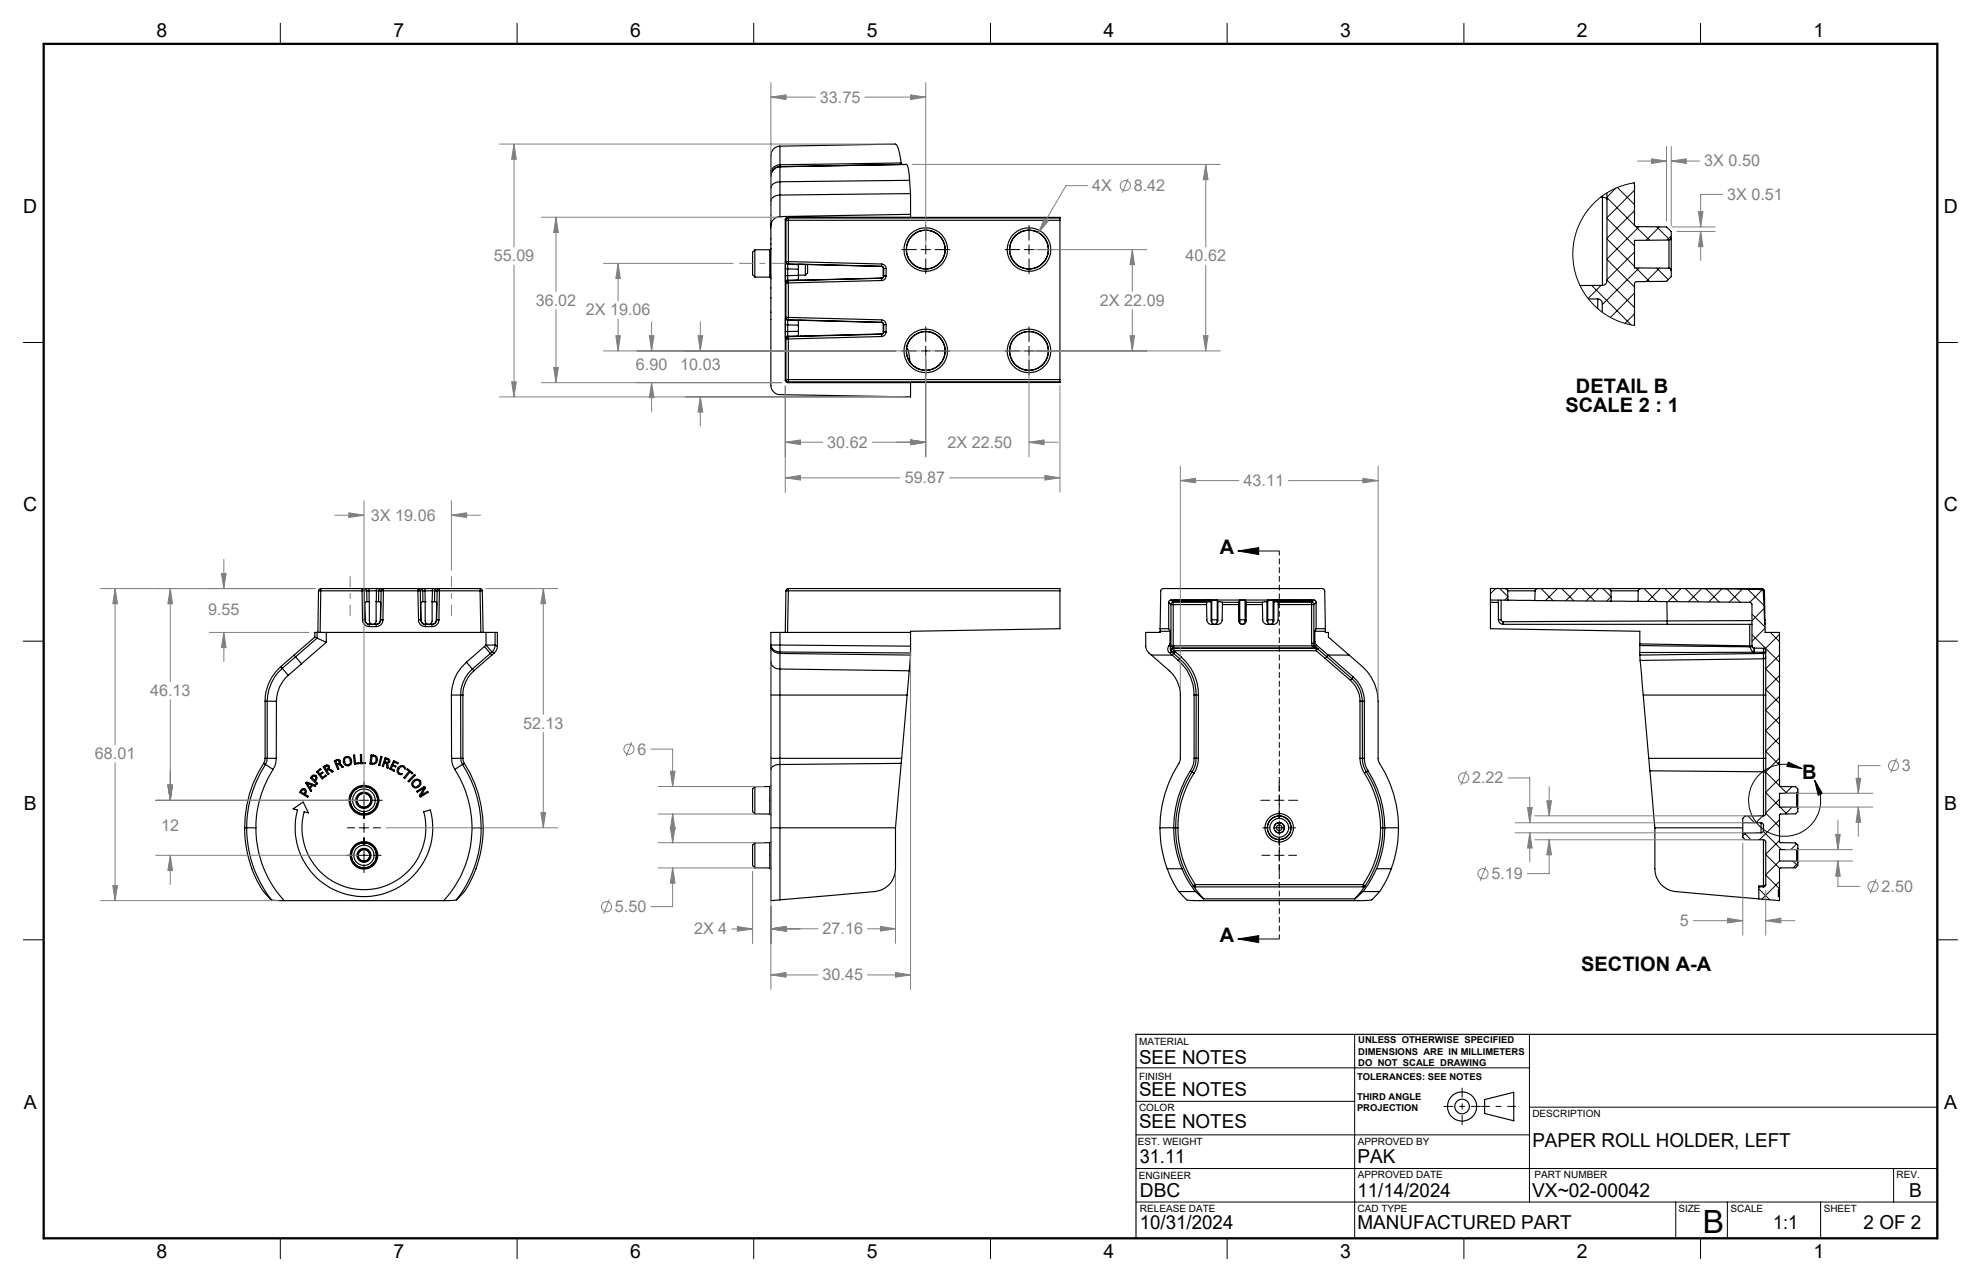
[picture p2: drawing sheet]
<svg xmlns="http://www.w3.org/2000/svg" width="432mm" height="279mm" viewBox="0 0 432 279" stroke-linecap="round" stroke-linejoin="round" font-family="sans-serif">
<g fill="none" stroke="#000" stroke-width=".25">
<path d="M168 37.6v.7M170 39.6a1.8 1.8 0 0 0-2 1.3M170 36.3v3.3M170 36.3a2.21 2.21 0 0 0-2 2.8v1.8M170 36.3h.1M170 36.3a2.05 2.05 0 0 0-2 2M170 35.9v.4M170 35.9a1.96 1.96 0 0 0-2 1.7M170 31.9v4M170 31.9l25.2-.5a2.57 2.57 0 0 1 .8 1.9l.4 2.2M170 31.9a2.19 2.19 0 0 0-2 2.6v3.1M170 39.6v7.6"/>
<path d="M196.4 35.5l.1 .3M196.4 35.5l-26.4 .4M196.5 35.8l-26.5 .5M196.5 35.8h1.1M197.6 35.8a1.69 1.69 0 0 1 .5 1.6l.2 1.9M197.6 35.8l-27.6 .5M198.3 39.3l-28.3 .3M198.3 39.3l.2 2.9M356.3 39.8v9.4l.4 .2 6.6 .1 1 .9v1.4M164.5 54.4v6M164.5 54.4l-.5 .6v4.9l.5 .5M164.5 54.4h3.3"/>
<path d="M167.8 54.4v6M168 53.2h.1M168 54.5h.1M168 52h.1M168 49.6h.1M168 47h.1M168 44.6h.1M168 54.2l-.2 .2M168 40.9v43.1a2.05 2.05 0 0 0 2 2l28.5 .5v-3.1M170 47.2a2.05 2.05 0 0 0-2 2M171.2 47.9l.1 .1M171.2 47.9v35"/>
<path d="M171.2 57.1l.1 .4 .4 .1M171.2 57.1v1.5M171.2 58.6h.5M171.2 58.6v1.5M171.3 48h.5M171.3 57h.5M171.3 57l.1 .4 .4 .1M171.3 48v9M171.3 57l-.1 .1M171.7 47.3l-.5 .3v.3M171.7 47.3l59.3 .1v.1M171.7 47.3l.1 .2"/>
<path d="M171.7 57.6v1M171.7 57.6l2.3 .1M171.7 58.6l2.3 .1M171.7 58.6v1.5M171.8 57.5l20.4 .5M171.8 57.5l-.1 .1M171.8 47.5v.5M171.8 47.5l-.2 .1-.3 .4M171.8 57v.5M171.8 48h59.2M171.8 47.5h59.2M171.8 48v9"/>
<path d="M171.8 57l20.4 .5M174 57.7l18.1 .4M174 57.7v1M174 60h1.5M174 58.7v1.3M175.5 57.6v2.4M176 57.6v1.9l-.5 .5M192.1 58.1l.3 .1 .2 .4M192.2 57.5a.96 .96 0 0 1 .9 1M192.2 58l.3 .2 .1 .3M192.2 57.5v.5M192.2 58l-.1 .1"/>
<path d="M192.6 58.6v1.5M192.6 58.6h.1M192.6 58.5h.5M192.6 58.5v1.6M192.6 58.5v.1M193.1 58.5v1.6M198.5 42.2l-28.5 .3a1.8 1.8 0 0 0-2 1.3M198.5 42.2v5.2M198.5 46.7l-28.5 .5M231 47.5v.5M231 48v34.7M348.9 43h.4"/>
<path d="M349.3 43a.83 .83 0 0 1 1 .5M349.3 42.7v.3M349.3 43v19.2M350.3 42v19.2a.96 .96 0 0 1-1 1M356.3 40.7h.1M356.3 43.8h.1M356.3 46.6h.1M363.8 58.5l.3 .1 .2 .3M363.8 52.3v6.2M363.8 52.3l-7.5 .1v6l7.5 .1M364.3 51.8l-.2 .4-.3 .1M364.3 58.9v1.4l-1 1-6.6 .1-.4 .2v9.3"/>
<path d="M364.3 51.8v7.1M164.5 60.4h3.3M167.8 60.4l.2 .3M168 60.1h.1M168 62.8h.1M168 64.9h.1M168 69.6h.1M168 68.1h.1M171.2 69.3l.1 .3 .4 .2M171.2 69.3v1.5M171.2 72.2v1.6M171.2 60.1v1.5"/>
<path d="M171.2 60.1h.5M171.2 70.8h.5M171.2 72.2h.5M171.2 61.6l.1 .1M171.2 73.8l.1 .1M171.2 70.8v1.4M171.3 61.7h.5M171.3 69.2h.5M171.3 69.2l.1 .3 .4 .2M171.3 73.9h.5M171.3 61.7v7.5M171.3 73.9v8.8"/>
<path d="M171.3 69.2l-.1 .1M171.7 61.1l-.4 .1-.1 .4M171.7 73.3l-.4 .1-.1 .4M171.7 60.1v1M171.7 69.8v1M171.7 72.2v1.1M171.7 61.1l.1 .1M171.7 73.3l.1 .1M171.7 69.8h2.3M171.7 70.8l2.3 .1M171.7 70.8v1.4M171.8 61.2v.5"/>
<path d="M171.8 61.2l-.4 .1-.1 .4M171.8 73.4v.5M171.8 73.4l-.4 .1-.1 .4M171.8 69.7l20.4 .5M171.8 69.7l-.1 .1M171.8 69.2v.5M171.8 61.7v7.5M171.8 73.9v8.8M171.8 69.2l20.4 .5M174 69.8l18.1 .5M174 60v1M174 69.8v1.1"/>
<path d="M174 72.2v1M174 70.9v1.3M174 61l-2.3 .1M174 73.2l-2.3 .1M174 60l-2.3 .1M174 72.2h-2.3M192.1 70.3l.3 .1 .2 .4M192.1 60.6l-18.1 .4M192.1 72.8l-18.1 .4M192.1 60.6h.1M192.1 72.8h.1M192.2 69.7a1.02 1.02 0 0 1 .9 1"/>
<path d="M192.2 60.6v.5M192.2 70.2l.3 .2 .1 .3M192.2 69.7v.5M192.2 72.8v.5M192.2 73.3l-20.4 .6M192.2 61.1l-20.4 .6M192.2 60.6l-20.4 .6M192.2 72.8l-20.4 .6M192.2 70.2l-.1 .1M192.6 60.1l-.2 .4-.3 .1M192.6 72.3l-.2 .3-.3 .2M192.6 72.3h.1"/>
<path d="M192.6 70.8v1.5M192.6 70.8h.1M192.6 60.1h.1M192.6 60.1h.5M192.6 60.1l-.1 .3-.3 .2M192.6 70.7h.5M192.6 72.3h.5M192.6 72.3l-.1 .3-.3 .2M192.6 70.7v1.6M192.6 70.7v.1M193.1 72.3a1.02 1.02 0 0 1-.9 1M193.1 60.1a.96 .96 0 0 1-.9 1"/>
<path d="M193.1 70.7v1.6M197.7 76l.2 .2 .4 2.7M346.3 65.2h2M348.3 65.2a1.02 1.02 0 0 1 .9 1v1.9M348.3 65.2v2.1M349.3 62.2h-4.9M171.2 82.9v.2l.5 .3M171.3 82.7h.5M171.3 82.7l.3 .4 .2 .1M171.3 82.7l-.1 .2M171.8 82.7v.5M171.8 82.7h59.2"/>
<path d="M171.8 83.2h59.2M171.8 83.2l-.1 .2M231 82.7v.5M231 83.2v.2h-59.3M68.6 138.9l.5 .2M68.6 138.9l-7.4 6.4M69.1 139.1l2 .9M69.1 137.8h2M69.1 137.8h-.5v1.1M69.1 139.1l-4.7 4.1M69.1 137.8v1.3M69.4 128.8h.5"/>
<path d="M69.4 128.8l-.1 9M69.9 128.3v.5M69.9 128.3l-.3 .1-.2 .4M69.9 128.8h9M69.9 128.3h9.5M69.9 128.8l-.1 9M71.1 137.8h34.8M71.1 140l-5.4 4.7M71.1 137.8v2.2M78.9 128.8h.5M78.9 128.8v-.4a.36 .36 0 0 1 .5 .4M78.9 128.8l.1 6.3"/>
<path d="M79 135.1a1.51 1.51 0 0 0 1.5 1.5M79 135.1h.5M79.4 128.8h.5M79.4 128.8l.1 6.3M79.4 128.3l.4 .1 .1 .4M79.4 128.3h1M79.5 135.1a1.03 1.03 0 0 0 1 1M79.5 135.1h.1M79.6 135.1a.96 .96 0 0 0 1 1M79.9 128.8h.5M79.9 128.8l.1 2.3M80 131.1l-.5 .2 .1 3.8"/>
<path d="M80 131.1h.5M80.4 128.3v.5M80.4 128.8h1.7M80.4 128.3h1.7M80.4 128.8l.1 2.3M80.5 131.1h.1M80.5 136.1v.5M80.5 131.1v4.2a.74 .74 0 0 0 .7 .8 .74 .74 0 0 0 .8-.8v-4.2M80.5 136.6h1.5M80.5 136.1h1.5M82 136.1v.5M82 131.1h.1"/>
<path d="M82 131.1h.5M82.1 128.8h.4M82.1 128.3v.5M82.1 128.3h.9M82.1 128.8l-.1 2.3M82.5 131.1l.5 .2-.1 3.8M82.5 128.8h.6M82.5 128.8v2.3M82.9 135.1a.96 .96 0 0 1-1 1M82.9 135.1h.1M83 135.1a.96 .96 0 0 1-1 1M83 135.1h.5"/>
<path d="M83 128.3l-.3 .1-.2 .4M83 128.3h8.7M83.1 128.8h.5M83.1 128.8v-.2a.25 .25 0 0 1 .2-.3 .25 .25 0 0 1 .3 .1v.4M83.1 128.8l-.1 6.3M83.5 135.1a1.45 1.45 0 0 1-1.5 1.5M83.6 128.8h7.5M83.6 128.8l-.1 6.3M91.1 128.8h.5M91.1 128.8v-.4a.39 .39 0 0 1 .5 .4M91.1 128.8l.1 6.3M91.2 135.1a1.45 1.45 0 0 0 1.5 1.5"/>
<path d="M91.2 135.1h.5M91.6 128.8h.5M91.6 128.8l.1 6.3M91.7 128.3l.3 .1 .1 .4M91.7 128.3h.9M91.7 135.1a.96 .96 0 0 0 1 1M91.7 135.1h.1M91.8 135.1a1.03 1.03 0 0 0 1 1M92.1 128.8h.5M92.1 128.8l.1 2.3M92.2 131.1l-.5 .2 .1 3.8M92.2 131.1h.5"/>
<path d="M92.6 128.3v.5M92.6 128.8h1.7M92.6 128.3h1.7M92.6 128.8l.1 2.3M92.7 131.1v4.2a.76 .76 0 0 0 .7 .8 .76 .76 0 0 0 .8-.8v-4.2M92.7 131.1h.1M92.7 136.1v.5M92.7 136.6h1.5M92.7 136.1h1.5M94.2 136.1v.5M94.2 131.1h.5M94.2 131.1h.1"/>
<path d="M94.3 128.8h.5M94.3 128.3v.5M94.3 128.3h.9M94.3 128.8l-.1 2.3M94.7 131.1l.5 .2-.1 3.8M94.8 128.8h.5M94.8 128.8l-.1 2.3M95.1 135.1a.96 .96 0 0 1-1 1M95.1 135.1h.1M95.2 135.1a1.03 1.03 0 0 1-1 1M95.2 135.1h.5M95.2 128.3l-.3 .1-.1 .4"/>
<path d="M95.2 128.3h9.4M95.3 128.8h.5M95.3 128.8v-.2a.25 .25 0 0 1 .2-.3 .25 .25 0 0 1 .3 .1v.4M95.3 128.8l-.1 6.3M95.7 135.1a1.51 1.51 0 0 1-1.5 1.5M95.8 128.8h8.8M95.8 128.8l-.1 6.3M104.6 128.8h.5M104.6 128.3v.5M104.6 128.3l.4 .1 .1 .4M104.6 128.8l.2 9M105.1 128.8l.2 9"/>
<path d="M105.9 137.8h2M105.9 137.8v2.8M107.9 137.8h.5v3M107.9 137.8v2.8M170 137.8h-2v6.5M170 137.8v2.8M170 137.8h28.5M171.3 128.8h.5M171.3 128.8l-.1 9M171.8 128.3v.5M171.8 128.3h59.2v.5M171.8 128.3l-.3 .1-.2 .4"/>
<path d="M171.8 128.8l-.1 9M171.8 128.8h59.2M231 128.8v8.2l-32.5 .6v3.2M252.9 137l.1-8.2 .2-.4 .3-.1h34.9l.3 .5 .2 8.2M252.9 137v.8h-3.2v3a2.24 2.24 0 0 0 1.3 2M252.9 137.6h2.1M252.9 137h1.8M254.7 131.3v5.7M254.7 137l.3 .6M254.7 131.3l.5 .5M255 137.6v2.7M255.2 130.8l-.3 .1-.2 .4"/>
<path d="M255.2 131.8h.5M255.2 130.8l.5 .5M255.2 130.8h31.2M255.2 131.8v9M255.6 131l8.3 .1zM255.6 130.8h8.4zM255.7 131.3l-.3 .1-.2 .4M255.7 131.3v.5M255.7 131.3h7.3M255.7 131.8h7.3M255.7 131.8v9M263 131.3v.5"/>
<path d="M263 131.8l.1 3.3a.96 .96 0 0 0 1 1h1.3a.96 .96 0 0 0 1-1l.1-3.3M263.9 131.1l-.9 .2M263.9 131.1h.1M264 131.1v4.2l.1 .2M264.1 130.8h1.2M264.1 135.5a.6 .6 0 0 0 .6 .6 .6 .6 0 0 0 .6-.6M264.1 135.1v.4M264.1 135.1h1.2M264.1 130.8l-.1 .3M264.1 130.8v4.3M265.3 135.1v.4M265.3 130.8l.2 .3"/>
<path d="M265.3 130.8v4.3M265.5 131.1h.1M265.5 131.1v4.2l-.2 .2M265.5 131.1l1 .2M266.5 131.3v.5M266.5 131.3h3.5M266.5 131.8h3.5M270 131.3v.5M270 135.3a.83 .83 0 0 0 .8 .8 .83 .83 0 0 0 .8-.8M270 135.3l.2 .2M270 131.8v3.5M270.2 130.8h1.2"/>
<path d="M270.2 135.5a.6 .6 0 0 0 .6 .6 .6 .6 0 0 0 .6-.6M270.2 135.1v.4M270.2 135.1h1.2M270.2 130.8l-.2 .5M270.2 130.8v4.3M271.4 135.1v.4M271.4 130.8l.2 .5M271.4 130.8v4.3M271.6 131.3v.5M271.6 131.3h3.6M271.6 135.3l-.2 .2M271.6 131.8v3.5"/>
<path d="M271.6 131.8h3.6M275.2 131.8v3.3a1.03 1.03 0 0 0 1 1h1.4a1.03 1.03 0 0 0 1-1v-3.3M275.2 131.3v.5M276.2 131.1h.1M276.2 131.1l-1 .2M276.2 131.1v4.2l.1 .2M276.3 130.8h1.2M276.3 135.5a.58 .58 0 0 0 .6 .6 .58 .58 0 0 0 .6-.6M276.3 135.1v.4M276.3 135.1h1.2M276.3 130.8l-.1 .3M276.3 130.8v4.3"/>
<path d="M277.5 135.1v.4M277.5 130.8l.2 .3M277.5 130.8v4.3M277.7 131.1l.9 .2M277.7 131.1h.1M277.7 130.8h8.4zM277.7 131l8.4 .1zM277.7 131.1v4.2l-.2 .2M278.6 131.3v.5M278.6 131.3h7.3M278.6 131.8h7.3M285.9 131.3l.3 .1 .2 .4"/>
<path d="M285.9 131.3v.5M285.9 131.8h.5M285.9 131.8v8.4M286.4 130.8l.3 .1 .2 .4M286.4 130.8l-.5 .5M286.4 131.8v8.4M286.6 139.8l.3 .8M286.6 137.6v2.2M286.6 139.8l-.2 .4M286.6 137.6h2.3M286.9 131.3v5.7M286.9 137l-.3 .6"/>
<path d="M286.9 131.3l-.5 .5M286.9 137h2M288.9 137v.8h.7v1.1l4.5 3.9M324.9 130.8v.5M324.9 130.8h3.8M324.9 131.3v5.7l32.5 .6v2.7M324.9 131.3h1.7M326.6 135.1a1.02 1.02 0 0 0 1 1M326.6 135.1h.6M326.6 130.8v4.3M327.2 135.1l.4 .4M327.2 130.8v4.3"/>
<path d="M327.6 136.1h35.8M327.6 135.5v.6M328 128.3l.5 .1 .1 .4M328 128.3h7.3M328 128.3h-3.1v2.5M328.6 128.8h6M328.6 128.8l.1 2M328.7 130.8l5.8 .1M334.5 130.9l16.7 .1M334.6 128.8l-.1 2.1M335.3 128.3l-.6 .2-.1 .3M335.3 128.3h15.1"/>
<path d="M350.4 128.3l.6 .1 .2 .4M350.4 128.3h7.4M351.2 128.8h5.9M351.2 128.8v2.2M351.2 131l5.8 .1M357 131.1l24.6 .2 .3 .5v9M357.1 128.8l-.1 2.3M357.8 128.3l-.6 .2-.1 .3M357.8 128.3h26.3M363.3 131.1l.1 4.2M363.4 135.3v.8M363.4 136.1h18.5"/>
<path d="M363.4 135.3l-35.8 .2M368.3 128.3l15.8 .2M381.4 136.1v4.7M381.9 135.3h-18.5M384.1 128.3l.3 .1 .2 .4M384.1 128.3v.2M384.1 128.5l.3 .3M384.4 128.8l.2 6.3M384.4 128.8h.2M384.6 135.1l.1 .9M384.6 135.1h.1M384.6 128.8l.1 6.3"/>
<path d="M384.7 135.1v.9M384.7 136v1.8h3.2v28.4M57.8 152.8h.4M57.8 152.8v12.5M58.2 152.8h2.1M58.2 152.8v12.5M60.3 152.8l-.1 12.5M61.2 145.3a9.9 9.9 0 0 0-3.4 7.5M61.2 145.3l.3 .4M61.5 145.7a9.8 9.8 0 0 0-3.3 7.1M61.5 145.7l1.3 1.5M62.8 147.2a7.5 7.5 0 0 0-2.5 5.6"/>
<path d="M64.1 142.8l.3 .4M64.4 143.2l1.3 1.5M64.4 143.2l-2.9 2.5M65.7 144.7l-2.9 2.5M98.4 151.5h2M98.4 151.5v13.8M100.4 151.5h.5M100.4 151.5v13.8M100.9 151.5v13.8M101.7 144.3a9.4 9.4 0 0 0-3.3 7.2M101.7 144.3l1.3 1.5M103 145.8a7.5 7.5 0 0 0-2.6 5.7"/>
<path d="M103 145.8l.3 .4M103.3 146.2a7.1 7.1 0 0 0-2.4 5.3M105.6 140.9l1.3 1.5M105.6 140.9l-3.9 3.4M105.9 140.6h2M105.9 140.6l1.3 1.5M105.9 140.6l-.3 .3M106.9 142.4l-3.9 3.4M106.9 142.4l.3 .4M107.2 142.8l-3.9 3.4M107.2 142.1l-.3 .3M107.2 142.1l.5 .2"/>
<path d="M107.7 142.3l-.5 .5M107.9 140.6a1.99 1.99 0 0 1-.7 1.5M107.9 140.6l.5 .2M108.4 140.8a1.99 1.99 0 0 1-.7 1.5M168 140.9a1.86 1.86 0 0 0 2 1.5l28.5 .4M168 144.3a1.8 1.8 0 0 0 2 1.5M168 151.5h2M168 144.3v7.2M168 151.5v13.8M170 140.6v1.5M170 140.6h-2a1.86 1.86 0 0 0 2 1.5M170 145.8v5.7"/>
<path d="M170 140.6l28.5 .2M170 142.1v3.7M170 151.5v13.8M170 142.1l28.5 .2M170 145.8l28.2 .4M170 151.5h27.7M197.7 151.5l-1.2 13.8M198.2 146.2l-.5 5.3M198.5 140.8v1.5M198.5 142.3v.5M198.5 142.8l-.3 3.4M251 142.8l3.9 3.4a7.1 7.1 0 0 1 2.4 5.3v13.8l-.2 .7a26.8 26.8 0 0 0-4.3 14.4"/>
<path d="M254.8 140.7a1.02 1.02 0 0 0 .1 1.5M254.8 140.7l.4 .3M254.9 142.2l1.9 1.7M255 140.3l-.2 .4M255 140.3l.2 .5M255.2 141a.96 .96 0 0 0 .2 1.1M255.2 141h.4M255.2 140.8h.1M255.2 140.8v.2M255.2 140.8h.5M255.4 142.1l-.5 .1M255.4 142.1h.1"/>
<path d="M255.4 142.1l.2 .1M255.6 142.2l.2 .2M255.6 141l.2 .3M255.7 140.8h.1M255.7 140.8l-.1 .2M255.7 140.8h30.3M255.8 141.3a.51 .51 0 0 0-.5 .3 .51 .51 0 0 0 .1 .5M255.8 141.3h31.1M255.8 141.3h.1M255.8 142.4l-.3 .4h-4.5M255.8 142.4l1.3 1.2M255.9 141.3a.51 .51 0 0 0-.5 .3 .51 .51 0 0 0 .2 .6"/>
<path d="M255.9 141.3v.5M255.9 141.8l-.3 .4M255.9 141.3h31M255.9 141.8h31M255.9 141.8l.3 .2M256.2 142l-.4 .4M256.2 142l1.3 1.2M256.8 143.9a9.9 9.9 0 0 1 3.5 7.6M257.1 143.6a10.5 10.5 0 0 1 3.6 7.9M257.1 143.6l-.3 .3M257.5 143.2a10.9 10.9 0 0 1 3.7 8.3M257.5 143.2l-.4 .4"/>
<path d="M260.3 151.5h.4M260.3 151.5v13.8M260.7 151.5h.5M260.7 151.5v13.8M261.2 151.5v13.8M285.9 140.2h.5M285.9 140.2l.1 .6M286 140.8l.4 .2M286.4 140.2l.1 .4M286.4 141l.5 .3M286.5 140.6l.2 .3M286.5 140.6l-.5 .2"/>
<path d="M286.7 140.9l.5 .5M286.7 140.9l-.3 .1M286.9 141.3l.3 .1M286.9 141.3v.5M286.9 141.8l2 1.7M286.9 141.3h.1M286.9 140.6l2.6 2.2M286.9 140.6l-.2 .3M287.2 141.4l-.3 .4M287.2 141.4l7.5 6.5M287.2 141.4h.1M288.9 143.5l5.5 4.8"/>
<path d="M289.5 142.8l-.6 .7M289.5 142.8h4.6M289.5 142.8l5.5 4.8M294.1 142.8a14.6 14.6 0 0 1 5.5 6.3l.5 1.6 .3 2.1v12.5l.1 .7a26.8 26.8 0 0 1 4.3 14.4M294.4 148.3a6.3 6.3 0 0 1 2 4.5M294.7 147.9a6.4 6.4 0 0 1 2.2 4.9M294.7 147.9l-.3 .4M295 147.6a6.8 6.8 0 0 1 2.4 5.2M295 147.6l-.3 .3M296.4 152.8h.5M296.4 152.8v12.5M296.9 152.8h.5"/>
<path d="M296.9 152.8l.1 12.5M297.4 152.8v12.5M357.4 140.7v1.5M357.4 140.7l24.1 .3M357.4 140.3v.4M357.4 142.8l.1 1.1M357.4 142.2v.6M357.4 140.3l24 .5M357.5 143.9l.7 7.6M358.2 151.5h26.2M358.2 151.5l1.2 13.8M381.4 140.8h.5"/>
<path d="M381.4 140.8h.1M381.4 140.8l.1 .2M381.5 141l.4 .9 .4 .2M381.5 141h.4M381.9 140.8l.2 .4 .3 .1M382.3 142.1l-24.9 .1M382.3 141.3v.8M382.3 142.1h.1M382.4 141.3v.8M382.4 141.3h2M382.4 142.1l2 .1M384.4 141.3l.3 .2 .2 .3"/>
<path d="M384.4 151.5h.5M384.4 143.6v7.9M384.4 141.3v.9M384.4 142.2v1.4M384.4 151.5v13.8M384.4 143.6l-26.9 .3M384.9 141.8v35.5l-.2 .4-.3 .1M384.9 143.2l-.2 .3-.3 .1M384.9 142l-.2 .3-.2 .1-27.1 .4M384.9 141.8l-.2 .3-.3 .1M57.5 166.4a25.2 25.2 0 0 0-4.2 14M57.5 166.4l.4 .2"/>
<path d="M57.8 165.3l-.3 1.1M57.8 165.3h.4M57.9 166.6a25.1 25.1 0 0 0-4.1 13.8M57.9 166.6l1.6 1.1M58.2 165.3l-.3 1.3M58.2 165.3h2M59.5 167.7a24 24 0 0 0-3.7 12.7M60.2 165.3l-.1 1-.6 1.4M63.9 176.3l2.2-1.5 1.1 2.4-.9-.3a13.5 13.5 0 0 0 13 17 13.5 13.5 0 0 0 13.1-17l1.4-.4a15 15 0 0 1-14.5 18.9 15 15 0 0 1-14.5-18.9zM65.8 172a.66 .66 0 0 1 .9 .2 .66 .66 0 0 1-.2 .9l.7 .4-.1 .2-1.8-1zM65.8 172.3l.3-.2 .3 .2 .1 .3-.2 .4-.7-.4zM66.7 170.6l.2-.1 1.9 .6-.1 .2-.5-.1-.6 .6 .3 .5-.1 .2-1.2-1.8z"/>
<path d="M66.9 170.7h.1M66.9 170.7l1 .4-.4 .6zM67.7 169.4a.83 .83 0 0 1 1.2-.3 .75 .75 0 0 1-.2 1.1l.5 .5-.2 .2zM68 169.5a.46 .46 0 0 1 .7-.2 .46 .46 0 0 1-.2 .7zM69 168.1l.8-.6 .2 .2-.7 .5 .4 .5 .6-.4 .1 .1-.6 .5 .5 .5 .6-.5 .2 .2-.9 .7zM70.5 167.1l.4-.2a.52 .52 0 0 1 .7-.1 .52 .52 0 0 1 0 .8l1 .5-.2 .2-.8-.5-.4 .1 .5 .8-.2 .1zM70.8 167.2a.38 .38 0 0 1 .6-.2 .38 .38 0 0 1-.1 .6l-.2 .1zM72.9 165.8l.4-.2a.54 .54 0 0 1 .8 .1 .54 .54 0 0 1-.1 .7l.8 .7-.2 .2-.5-.6h-.4h-.2l.3 .9h-.2zM73.2 165.9a.4 .4 0 0 1 .5-.1 .4 .4 0 0 1 .2 .5 .4 .4 0 0 1-.5 .2zM75.2 165a1.01 1.01 0 0 1 1.4 .7 1.01 1.01 0 0 1-1.1 1.2 1.16 1.16 0 0 1-.3-1.9zM75.2 165.3l.2-.1a.78 .78 0 0 1 .9 .6 .78 .78 0 0 1-.7 .9l-.2-.2-.3-.5zM77 164.6h.3l.2 1.7 .7-.1 .1 .2-1 .1z"/>
<path d="M78.6 164.4h.2v1.8h.8v.2h-1zM80.9 164.5a1.06 1.06 0 0 1 1.4 1.2 1.06 1.06 0 0 1-1.7 .7zM81.1 164.7a.8 .8 0 0 1 .9 .9 .8 .8 0 0 1-1.1 .7zM83 164.9h.3l-.5 1.9h-.1h-.2zM83.9 165.2l.6 .1a.53 .53 0 0 1 .5 .5 .53 .53 0 0 1-.6 .5l.2 1.1-.3-.1-.1-.9-.3-.2-.3 .8h-.3zM84.1 165.4a.43 .43 0 0 1 .5 .2 .43 .43 0 0 1-.1 .5h-.6zM85.8 165.8l.9 .4-.1 .2-.7-.3-.2 .6 .6 .3v.1l-.7-.2-.3 .6 .7 .4-.1 .2-1-.5zM87 167.1a.77 .77 0 0 1 .8-.2 .77 .77 0 0 1 .5 .6l-.2-.2a.53 .53 0 0 0-.8-.1 .83 .83 0 0 0-.2 1.3l.6 .1-.1 .1a.82 .82 0 0 1-1-.3 .82 .82 0 0 1 .1-1zM88.8 167.6l1.2 .9-.2 .2-.4-.4-1.2 1.3-.1-.2 1-1.3-.4-.4zM89.9 170.3a.96 .96 0 0 1 1.7-.2 .96 .96 0 0 1-.6 1.6 .89 .89 0 0 1-1.1-.3 .89 .89 0 0 1 0-1.1zM90.2 170.5a.7 .7 0 0 1 1.2-.3 .7 .7 0 0 1-.5 1.2 .59 .59 0 0 1-.7-.1 .59 .59 0 0 1 0-.8zM90.3 168.8l.2 .2-1.4 1.4-.1-.2z"/>
<path d="M91.8 173.3h.1M92.4 171.8l-.9 1.6v.2l.2 .1 1.6-1-.1-.2-1.4 .8M92.4 171.8l-1.4 .8-.2-.2 1.8-1v.5l-.8 1.4M92.4 171.8h.1M98.4 165.3l.3 1.5 .4 .9M98.4 165.3h2M99.1 167.7a23.9 23.9 0 0 1 3.8 12.7M100.4 165.3l.4 1.3M100.4 165.3h.5M100.8 166.6l-1.7 1.1M100.8 166.6a25.2 25.2 0 0 1 4.1 13.8M100.9 165.3l.3 1.1"/>
<path d="M101.2 166.4a25.9 25.9 0 0 1 4.1 14M101.2 166.4l-.4 .2M164.5 171.4v6M164.5 171.4l-.5 .5v5l.5 .5M164.5 177.4h3.3M167.8 177.4l.2 .3M167.8 171.4v6M167.8 171.4h-3.3M168 165.1h.1M168 171.2l-.2 .2M168 167.7v12.7M168 165.3h2"/>
<path d="M168 165.3v2.4M170 166.6v13.8M170 166.6a1.82 1.82 0 0 0-2 1.1M170 165.3v1.3M170 165.3h26.5M196.4 166.4l-1.2 14M196.4 166.4l-26.4 .2M196.5 165.3l-.1 1.1M259.5 168a22.7 22.7 0 0 0-3.7 12.4M259.5 168l.4 .2M259.9 168.2a22 22 0 0 0-3.6 12.2M259.9 168.2l.4 .3"/>
<path d="M260.3 165.3a4.6 4.6 0 0 1-.8 2.7M260.3 168.5a21.5 21.5 0 0 0-3.5 11.9M260.3 165.3h.4M260.7 165.3a4.9 4.9 0 0 1-.8 2.9M260.7 165.3h.5M261.2 165.3a6.1 6.1 0 0 1-.9 3.2M296.4 165.3a6.4 6.4 0 0 0 1 3.2M296.4 165.3h.6M297 165.3a5 5 0 0 0 .8 2.9M297 165.3h.4M297.4 165.3a5 5 0 0 0 .8 2.7M297.4 168.5a21.8 21.8 0 0 1 3.5 11.9"/>
<path d="M297.8 168.2a22.4 22.4 0 0 1 3.6 12.2M297.8 168.2l-.4 .3M298.2 168a22.3 22.3 0 0 1 3.6 12.4M298.2 168l-.4 .2M359.4 165.3l.2 2.7M359.4 165.3h25M359.6 168l1.1 12.4M359.6 168l24.8 .2M379.9 179.3v2.2M379.9 179.3h4M383.9 179.3l.2 .1 .3 .4v1.2l-.3 .4-.2 .1M383.9 179.3v2.2"/>
<path d="M384.4 168.2l.3 .1 .2 .2M384.4 165.3v2.9M384.4 165.3h.5M384.4 168.2v9.6M384.4 177.8h-4l-.5 .6v.9M387.6 166.3h.3M387.9 166.4v4.9l.2 .1h3.3l.5 .5v.7M387.9 166.2v.1M387.9 166.3v.1M387.9 166.2h-.3v.2h.3M387.9 166.2h.1M387.9 167.1h.1"/>
<path d="M387.9 168.6h.1M387.9 170h.1M391.6 175.9l.3 .3M391.6 172.9v3M391.6 172.9h-3.7v3h3.7M391.9 172.6l-.3 .3M391.9 176.2v.7l-.5 .5h-3.4l-.1 .2v5.9l.1 .2h3.4l.5 .5v.7M391.9 172.6v3.6M53.3 180.4h.5M53.3 180.4a22.9 22.9 0 0 0 4.7 14.5l1.2 1.2M53.8 180.4a25.4 25.4 0 0 0 5.4 15.7M53.8 180.4h2"/>
<path d="M55.8 180.4a23.3 23.3 0 0 0 6.1 15.9M59.2 196.1l2.7 .2M61.9 196.3h34.8M99.5 196.1l-2.8 .2M102.9 180.4a23.6 23.6 0 0 1-6.2 15.9M102.9 180.4h2M104.9 180.4a25.4 25.4 0 0 1-5.4 15.7M104.9 180.4h.4M105.3 180.4a23.2 23.2 0 0 1-4.7 14.5l-1.1 1.2M164.5 183.7v5.4M164.5 183.7l-.5 .5v4.4l.5 .5M164.5 189.1l3.3 .1"/>
<path d="M167.8 189.2l.2 .2M167.8 183.7v5.5M167.8 183.7h-3.3M168 183.4l-.2 .3M168 180.4h2M168 180.4v15.9l2-.2M170 180.4h25.2M170 180.4v15.7M195.2 180.4v6.7a8.9 8.9 0 0 1-.7 4.8 5 5 0 0 1-3.9 2.4l-20.6 1.8M252.8 180.4a25.3 25.3 0 0 0 1.6 8.9M252.8 180.4h3M254.4 189.3a20.8 20.8 0 0 0 2.6 5"/>
<path d="M254.4 189.3h3.2M255.8 180.4h.5M255.8 180.4a23.3 23.3 0 0 0 1.8 8.9M256.3 180.4a22.5 22.5 0 0 0 3.8 12.7M256.3 180.4h.5M256.8 180.4a21.8 21.8 0 0 0 3.7 12.4M257 194.3l.5 .6a3.1 3.1 0 0 0 3.3 1.4h37.3a1.39 1.39 0 0 0 1.5-.8l1.1-1.2M257 194.3h3.6M257.6 189.3a19.1 19.1 0 0 0 3 5M260.1 193.1l2.3 2.8M260.1 193.1l.4 .2M260.1 193.1h.1"/>
<path d="M260.5 192.8v.5M260.5 192.8l-.4 .3M260.5 192.8h36.6M260.6 194.3l1.8 1.6M262.4 195.9h32.9M297 194.3l-1.7 1.6M297 194.3h3.7M297.1 192.8v.5l.4-.2M297.1 192.8l.4 .3M297.5 193.1h.1M297.6 193.1l-2.3 2.8M297.6 193.1l-.5 .2h-36.6"/>
<path d="M300 189.3a17.6 17.6 0 0 1-3 5M300 189.3h3.2M300.9 180.4h.5M300.9 180.4a21.5 21.5 0 0 1-3.8 12.4M301.4 180.4h.4M301.4 180.4a22.5 22.5 0 0 1-3.9 12.7M301.8 180.4a23.3 23.3 0 0 1-1.8 8.9M301.8 180.4h3M303.2 189.3a20.8 20.8 0 0 1-2.5 5M304.8 180.4a25.3 25.3 0 0 1-1.6 8.9M360.7 180.4v6.8a8.8 8.8 0 0 0 .8 4.7 4.8 4.8 0 0 0 3.8 2.4l18.1 1.6M360.7 180.4h19.2"/>
<path d="M379.9 181.5v1l.5 .5h4M383.4 193.3h1M383.4 193.3v2.6M383.9 181.5h-4M384.4 183l.3 .2 .2 .3v9.3M384.4 193.1v.2M384.4 193.1h-1v.2M384.4 183v10.1M384.9 192.8l-.2 .3-.3 .2M384.9 192.8l-.5 .3M387.9 193.9v1.5M387.9 195.4v.9l-4.5-.4"/>
<path d="M387.9 193.9h-.3v1.5h.3M391.6 187.7l.3 .3M391.6 185.1v2.6M391.6 185.1l-3.7 .1v2.4l3.7 .1M391.9 184.9l-.3 .2M391.9 188v.6l-.5 .5-3.3 .1-.2 .1v4.6M391.9 184.9v3.1M323.6 239.6l6.4-1.5v6.2l-6.4-1.6zM422.3 225.4h-174.7v44.5"/>
<circle cx="201.8" cy="54.4" r="4.2"/>
<circle cx="201.8" cy="54.4" r="4.7"/>
<circle cx="224.3" cy="54.4" r="4.2"/>
<circle cx="224.3" cy="54.4" r="4.7"/>
<circle cx="201.8" cy="76.5" r="4.2"/>
<circle cx="201.8" cy="76.5" r="4.7"/>
<circle cx="224.3" cy="76.5" r="4.2"/>
<circle cx="224.3" cy="76.5" r="4.7"/>
<circle cx="79.3" cy="174.4" r="1.79"/>
<circle cx="79.3" cy="174.4" r="1.51"/>
<circle cx="79.3" cy="174.4" r="2.46"/>
<circle cx="79.3" cy="174.4" r="2.98"/>
<circle cx="79.3" cy="174.4" r="1.54"/>
<circle cx="79.3" cy="174.4" r="3"/>
<circle cx="79.3" cy="174.4" r="3.2"/>
<circle cx="79.3" cy="186.4" r="2.21"/>
<circle cx="79.3" cy="186.4" r="1.29"/>
<circle cx="79.3" cy="186.4" r="3"/>
<circle cx="79.3" cy="186.4" r="1.24"/>
<circle cx="79.3" cy="186.4" r="1.53"/>
<circle cx="79.3" cy="186.4" r="2.71"/>
<circle cx="79.3" cy="186.4" r="2.75"/>
<circle cx="278.8" cy="180.4" r="2.56"/>
<circle cx="278.8" cy="180.4" r="1.1"/>
<circle cx="278.8" cy="180.4" r="1.13"/>
<circle cx="278.8" cy="180.4" r="3.1"/>
<circle cx="278.8" cy="180.4" r="2.61"/>
<circle cx="278.8" cy="180.4" r="2.05"/>
<circle cx="278.8" cy="180.4" r=".61"/>
<circle cx="318.7" cy="241.1" r="3.2"/>
<circle cx="318.7" cy="241.2" r="1.6"/>
</g>
<g fill="none" stroke="#000" stroke-width=".22">
<path d="M61.1 5.1v4.5M112.7 5.1v4.5M164.3 5.1v4.5M215.9 5.1v4.5M267.5 5.1v4.5M319.1 5.1v4.5M370.7 5.1v4.5M356 39.9l.3 .2M356.3 39.8l-1.9 .4-3 1.2-2.1 1.3-2.2 1.9-1.7 2.1-1.2 2.3-.9 2.4-.5 3.4 .2 2.8 .5 2.4 1.1 2.6 1.5 2.5 1.6 1.7 2.7 2 2.3 1.2 3.6 .9M196.5 54.4h3.2M200.8 54.4h2M201.8 49.1v3.3"/>
<path d="M201.8 53.4v2M201.8 56.4v3.3M203.8 54.4h3.2M219 54.4h3.2M223.3 54.4h2M224.3 49.1v3.3M224.3 53.4v2M224.3 56.4v3.3M226.3 54.4h3.3M350.3 56.6l6 5.9M350.3 52.1l6 6M350.3 47.6l6 6"/>
<path d="M350.3 43.1l6 6.1M352.2 41l-1.9 2M352.5 40.9l3.8 3.7M356.3 41.5l-6 5.9M356.3 45.9l-6 6M356.3 54.9l-6 6M356.5 49.3l3.1 3.1M356.6 58.4l3 2.9M357.3 49.4l-7 7M357.3 58.4l-8.1 8M361.1 58.4l2.5 2.6M361.1 49.4l2.9 2.9"/>
<path d="M361.7 49.4l-2.9 3M361.7 58.4l-2.9 2.9M364.3 51.4l-.9 .9M5.1 74.6h4.4M196.5 76.5h3.2M200.8 76.5h2M201.8 71.2v3.2M201.8 75.5v2M201.8 78.5v3.2M203.8 76.5h3.2M219 76.5h3.2M223.3 76.5h2"/>
<path d="M224.3 71.2v3.2M224.3 75.5v2M224.3 78.5v3.2M226.3 76.5h3.3M344.5 62.2l-.1 .1M347 62.2l8.5 8.6M349 62.2l-2.9 2.9M350.3 61l6 6M356.3 63.9l-5.3 5.3M356.3 68.4l-2.1 2.1M422.3 74.6h4.4M5.1 139.7h4.4"/>
<path d="M269.8 120.1l4.6-.8v1.6zM269.8 120.1h9M324.9 130.7v.1M326 128.3l-1.1 1.1M326.9 128.3l1.8 1.7M328.7 130.1l-.7 .7M335.9 128.3l2.6 2.6M339.5 128.3l-2.6 2.6M340.4 128.3l2.7 2.7M344 128.3l-2.7 2.6M344.9 128.3l2.7 2.7M348.4 128.3l-2.6 2.7"/>
<path d="M349.4 128.3l1.8 1.8M351.2 130l-1 1M358.4 128.3l2.8 2.8M361.9 128.3l-2.8 2.8M362.9 128.3l2.8 2.8M366.4 128.3l-2.8 2.8M367.3 128.3l2.9 2.9M370.9 128.3l-2.9 2.9M371.8 128.3l3 2.9M375.4 128.3l-2.9 2.9M376.4 128.3l2.9 3M379.8 128.4l-2.9 2.8"/>
<path d="M380.9 128.4l3.6 3.5M381.9 138.3l6 6M381.9 133.8l2.8 2.9M384.1 128.5l-2.7 2.8M384.5 132.6l-2.6 2.7M384.7 136.9l-2.8 2.9M385.9 137.8l2 2M387.9 138.3l-3.2 3.1M422.3 139.7h4.4M384.9 159.3l3 3M384.9 154.8l3 3M384.9 150.3l3 3"/>
<path d="M384.9 145.8l3 3M387.9 142.7l-3 3M387.9 147.2l-3 3M387.9 151.7l-3 3M387.9 156.2l-3 3M75.3 174.4h2M78.3 174.4h2M79.3 170.4v2M79.3 173.4v2M79.3 176.5v1.9M79.3 179.4v2M81.4 174.4h1.9"/>
<path d="M274.8 174.4h2M277.8 174.4h2.1M278.8 170.4v2M278.8 173.4v2M278.8 176.5v1.9M278.8 179.4v2M280.9 174.4h2M381 177.8l1.4 1.5M384.2 177.8l-1.4 1.5M384.9 177.2l3 3M384.9 172.8l3 3M384.9 168.3l3 3"/>
<path d="M387.9 160.7l-3 3 3 3.1M387.9 165.2l-3 3M387.9 169.7l-3 3M387.9 174.2l-3 3M387.9 178.7l-4.4 4.3M388 171.4l1.5 1.5M388 175.9l1.5 1.5M389.8 166.1l3 1.4-3.3-.5zM390.6 171.4l-1.5 1.5M390.6 175.9l-1.5 1.5M392.8 167.5a7.9 7.9 0 0 0-11.6 5.7 7.9 7.9 0 0 0 9.4 8.9 7.9 7.9 0 0 0 4.9-12M395.5 170.1l1.7 2.8-.9 .4z"/>
<path d="M75.6 186.4h1.7M75.7 180.4h1.6M78.3 186.4h2M78.3 180.4h2M79.3 182.5v1.9M79.3 185.4v2M79.3 188.5v1.7M81.4 186.4h1.7M81.4 180.4h1.5M275.1 186.4h1.7M275.2 180.4h1.6M277.8 186.4h2.1"/>
<path d="M277.8 180.4h2.1M278.8 182.5v1.9M278.8 185.4v2M278.8 188.5v1.7M280.9 186.4h1.7M280.9 180.4h1.5M380.2 181.5l1.4 1.5M380.5 181.5l-.6 .7M383.4 193.7l2.4 2.4M384.4 181.2l3.9 4M384.9 190.7l3 3M384.9 186.2l3 3.1"/>
<path d="M387.9 183.2l-3 3M387.9 187.6l-3 3M387.9 192.1l-3.9 3.9M390.8 187.7l1 1M391.3 183.7l.6 .6M391.6 183.9l-1.2 1.2M391.9 188.1l-1 1M5.1 204.8h4.4M269.8 204.6l4.6-.7v1.5zM269.8 204.6h9M422.3 204.8h4.4M247.6 232.7h85.8"/>
<path d="M295.3 225.4v44.5M333.4 225.4v36.6M247.6 254.7h174.7M247.6 247.3h85.8M247.6 240h47.7M333.4 241.3h88.9M412.7 254.7v7.3M61.1 269.9v4.4M112.7 269.9v4.4M164.3 269.9v4.4M215.9 269.9v4.4M247.6 262h174.7"/>
<path d="M267.5 269.9v4.4M319.1 269.9v4.4M365.3 262v7.9M370.7 269.9v4.4M376.5 262v7.9M396.8 262v7.9"/>
</g>
<g fill="none" stroke="#808080" stroke-width=".22">
<path d="M168 18v29.9M201.8 18v35.1M108.9 31.4h85M112 31.4l.5 3.3h-1zM112 31.4v22.4M168 21.2l3.3-.5v1zM168 21.2h9.7M188.5 21.2h13.3M198.5 20.7l3.3 .5-3.3 .5zM198.9 35.8h67.1M245.9 38.9l-1.2 3.1M262.8 35.8l.5 3.4h-1z"/>
<path d="M262.8 35.8v18M356.9 35.1h6.4M360 34.6l3.3 .5-3.3 .5zM363.3 31.9v16.3M364.3 35.1l3.3-.5v1zM364.3 31.9v17.3M364.3 35.1h6.2M112 57.8v28.7M118 47.3h52.4M121.2 47.3l.5 3.4h-1zM121.2 47.3v16.2M131.6 57.4h28.2"/>
<path d="M134.7 57.4l.5 3.3h-1zM134.7 57.4v8.2M225.6 54.4h24.4M227.6 47.6l.9 .6-2.1 2.5zM237.1 40.5h-4.8l-5.9 10.2M246.8 54.4l.5 3.3h-1zM246.8 54.4v9.1M262.8 57.8v18.7M364.5 49.5h9.4M365.5 50.4h8.4M370.2 46.1h1l-.5 3.4zM370.7 50.4l.5 3.4h-1z"/>
<path d="M370.7 50.4v6.4M375.5 42.4h-4.8v7.1M121.2 67.5v15.9M131.6 76.5h68.9M134.2 73.2h1l-.5 3.3zM134.7 69.5v7M141.5 73.2h1.1l-.6 3.3zM142 70.1v6.4M152.2 73.2h1l-.6 3.3zM152.6 70.1v6.4M201.8 77.8v21.8M203.1 76.5h62.9"/>
<path d="M224.3 77.8v21.8M246.3 73.2h1l-.5 3.3zM246.8 67.5v9M262.3 73.2h1l-.5 3.3zM108.9 86.5h88.3M111.5 83.2h1l-.5 3.3zM118 83.4h52.4M120.7 80.1h1l-.5 3.3zM142 83.4l.6 3.3h-1.1zM142 83.4v6.3M152.6 86.5l.6 3.3h-1zM152.6 86.5v6.4"/>
<path d="M171.2 96.4l3.3-.5v1zM171.2 96.4h8.2M171.2 84.1v23.2M190.1 96.4h11.7M198.5 95.9l3.3 .5-3.3 .5zM224.3 96.4l3.3-.5v1zM224.3 96.4h6.3M231 84v23.3M73 112.3h6.3M76 111.8l3.3 .5-3.3 .5zM79.3 109.1v66.4M98.4 112.3l3.3-.5v1z"/>
<path d="M98.4 109.1v15.2M98.4 112.3h6.3M171.2 104.1l3.3-.5v1zM171.2 104.1h25M207 104.1h24M227.8 103.6l3.2 .5-3.2 .5zM257.3 104.7l3.3-.5v1zM257.3 101.6v48.6M257.3 104.7h12.8M280.8 104.7h19.6M297.1 104.2l3.3 .5-3.3 .5zM300.4 101.6v50"/>
<path d="M21.9 128.3h46.8M25.1 128.3l.5 3.3h-1zM25.1 128.3v34M37.1 128.3l.5 3.3h-1zM37.1 128.3v20.3M45.6 137.8h21.7M48.3 125h1l-.5 3.3zM48.8 137.8l.5 3.3h-1zM48.8 121.9v6.4M48.8 137.8v6.4M105.9 128.3h15.7M118.4 128.3l.5 3.3h-1z"/>
<path d="M118.4 128.3v27.4M37.1 152.5v21.9M118.4 159.6v20.8M168 142.2v73.5M198.5 142.1v73.6M25.1 166.2v30.1M33.9 174.4h44.2M36.6 171.1h1l-.5 3.3zM117.9 177.1h1l-.5 3.3zM137.7 161.7l-1.2 3.2M141.9 163.3h4.7v8.1M143.4 171.4h23.1"/>
<path d="M143.4 177.4h23.1M146.1 168.1h1l-.5 3.3zM146.6 177.4l.5 3.3h-1zM146.6 177.3v6.5M319.7 168l-1.3 3.1M328.7 169.5h4.7v9.8M330.3 179.3h52.3M333 176h1l-.6 3.3zM334.5 177.8h48.6M337.1 174.5h1.1l-.5 3.3zM337.7 171.4v6.4M389.1 172.9h19.1"/>
<path d="M389.1 175.9h19.1M400.6 178.8v6.4M404.6 169.6h1l-.5 3.3zM405.1 175.9l.5 3.3h-1zM405.1 175.9v6.3M409.8 166.9h-4.7v6M413.4 165.3l-1.3 3.1M21.9 196.3h38.7M24.6 193h1l-.5 3.3zM33.9 186.4h44.2M37.1 186.4l.5 3.3h-1zM37.1 186.4v6.4"/>
<path d="M84.2 180.4h37.4M132.8 196l-1.2 3.2M143.4 183.7h23.1M143.4 189.2h23.1M146.1 180.4h1l-.5 3.3zM146.6 189.2l.5 3.3h-1zM146.6 189.2v8.4h-4.7M164 189.9v15.7M195.2 190.6v15M323.9 188.8l-1.3 3.2M330.3 181.5h52.3M333.4 181.5l.6 3.3h-1z"/>
<path d="M333.4 181.5v6.4M334.5 183h48.6M337.7 183l.5 3.3h-1.1zM337.7 183v7.4h-4.8M379.9 183.7v20.1M384.9 194.1v9.7M389.1 185.2h14.7M389.1 187.6h14.7M400.1 181.9h1l-.5 3.3zM400.6 187.6l.5 3.4h-1zM400.6 187.6v5.6h4.8M408.9 191.6l-1.3 3.2"/>
<path d="M159.5 202.5h4.5M160.7 201.9l3.3 .6-3.3 .5zM168 202.5l3.3-.6v1.1zM168 212.5l3.3-.6v1.1zM168 212.5h10.3M178.3 202.4l-10.3 .1M189.1 202.4h6.1M189.1 212.5h9.4M191.9 201.9l3.3 .5-3.3 .5zM195.2 211.9l3.3 .6-3.3 .5zM369.1 200.7h10.8M376.6 200.1l3.3 .6-3.3 .5z"/>
<path d="M384.9 200.7l3.3-.6v1.1zM384.9 200.7h6.3"/>
<circle cx="245.3" cy="40.5" r="1.09"/>
<circle cx="137.1" cy="163.3" r="1.11"/>
<circle cx="319" cy="169.6" r="1.12"/>
<circle cx="412.7" cy="166.8" r="1.1"/>
<circle cx="132.2" cy="197.6" r="1.11"/>
<circle cx="323.2" cy="190.4" r="1.09"/>
<circle cx="408.3" cy="193.2" r="1.12"/>
</g>
<path d="M278.9 120.1v84.5" fill="none" stroke="#000" stroke-width=".22" stroke-dasharray="1.3 .6" stroke-dashoffset=".3" stroke-linecap="butt"/>
<path d="M76.3 125.6v8.6M98.4 125.6v8.6" fill="none" stroke="#ff0080" stroke-width=".22" stroke-dasharray="15.2 1.3 1.3 1.3" stroke-dashoffset="12.8" stroke-linecap="butt"/>
<path d="M161.1 57.4h10.1" fill="none" stroke="#ff0080" stroke-width=".22" stroke-dasharray="15.2 1.3 1.3 1.3" stroke-dashoffset="12.1" stroke-linecap="butt"/>
<path d="M330.4 241.1h-7.5" fill="none" stroke="#000" stroke-width=".22" stroke-dasharray="15.2 1.3 1.3 1.3" stroke-dashoffset="13.4" stroke-linecap="butt"/>
<path d="M318.7 237.1v8.1M314.7 241.1h8.1" fill="none" stroke="#000" stroke-width=".22" stroke-dasharray="15.2 1.3 1.3 1.3" stroke-dashoffset="13.1" stroke-linecap="butt"/>
<path d="M9.5 9.6h412.8v260.3h-412.8z" fill="none" stroke="#000" stroke-width=".5"/>
<g fill="#000">
<path d="M269.8 120.1l4.6-.8v1.6zM269.8 204.6l4.6-.7v1.5z"/>
<path d="M389.8 166.1l3 1.4-3.3-.5zM395.5 170.1l1.7 2.8-.9 .4z"/>
</g>
<path d="M160.7 201.9l3.3 .6-3.3 .5zM168 202.5l3.3-.6v1.1zM146.1 168.1h1l-.5 3.3zM146.6 177.4l.5 3.3h-1zM146.1 180.4h1l-.5 3.3zM146.6 189.2l.5 3.3h-1zM191.9 201.9l3.3 .5-3.3 .5zM168 202.4l3.3-.5v1zM195.2 211.9l3.3 .6-3.3 .5zM168 212.5l3.3-.6v1.1zM37.1 128.3l.5 3.3h-1zM36.6 171.1h1l-.5 3.3zM36.6 171.1h1l-.5 3.3zM37.1 186.4l.5 3.3h-1zM25.1 128.3l.5 3.3h-1zM24.6 193h1l-.5 3.3zM118.4 128.3l.5 3.3h-1zM117.9 177.1h1l-.5 3.3zM76 111.8l3.3 .5-3.3 .5zM98.4 112.3l3.3-.5v1zM48.3 125h1l-.5 3.3zM48.8 137.8l.5 3.3h-1zM134.2 73.2h1l-.5 3.3zM134.7 57.4l.5 3.3h-1zM198.5 95.9l3.3 .5-3.3 .5zM224.3 96.4l3.3-.5v1zM246.3 73.2h1l-.5 3.3zM246.8 54.4l.5 3.3h-1zM198.5 95.9l3.3 .5-3.3 .5zM171.2 96.4l3.3-.5v1zM171.2 104.1l3.3-.5v1zM227.8 103.6l3.2 .5-3.2 .5zM198.5 20.7l3.3 .5-3.3 .5zM168 21.2l3.3-.5v1zM227.6 47.6l-1.2 3.1 2.1-2.5zM141.5 73.2h1.1l-.6 3.3zM142 83.4l.6 3.3h-1.1zM152.2 73.2h1l-.6 3.3zM152.6 86.5l.6 3.3h-1zM121.2 47.3l.5 3.4h-1zM120.7 80.1h1l-.5 3.3zM112 31.4l.5 3.3h-1zM111.5 83.2h1l-.5 3.3zM262.3 73.2h1l-.5 3.3zM262.8 35.8l.5 3.4h-1zM257.3 104.7l3.3-.5v1zM297.1 104.2l3.3 .5-3.3 .5zM337.1 174.5h1.1l-.5 3.3zM337.7 183l.5 3.3h-1.1zM333.4 181.5l.6 3.3h-1zM333 176h1l-.6 3.3zM404.6 169.6h1l-.5 3.3zM405.1 175.9l.5 3.3h-1zM400.1 181.9h1l-.5 3.3zM400.6 187.6l.5 3.4h-1zM384.9 200.7l3.3-.6v1.1zM376.6 200.1l3.3 .6-3.3 .5zM364.3 35.1l3.3-.5v1zM360 34.6l3.3 .5-3.3 .5zM370.2 46.1h1l-.5 3.4zM370.7 50.4l.5 3.4h-1z" fill="#808080"/>
<text font-size="7" x="371.2" y="268.7">B</text>
<g font-size="4.4">
<text x="341.2" y="89.9">SCALE 2 : 1</text>
<text x="343.5" y="85.7">DETAIL B</text>
<text x="265.9" y="120.7">A</text>
<text x="392.8" y="169.9">B</text>
<text x="265.9" y="205.2">A</text>
<text x="344.7" y="211.6">SECTION A-A</text>
</g>
<g font-size="4.2">
<text x="34.1" y="8.1">8</text>
<text x="85.7" y="8.1">7</text>
<text x="137.3" y="8.1">6</text>
<text x="188.9" y="8.1">5</text>
<text x="240.5" y="8.1">4</text>
<text x="292.1" y="8.1">3</text>
<text x="343.7" y="8.1">2</text>
<text x="395.3" y="8.1">1</text>
<text x="5.1" y="46.4">D</text>
<text x="423.7" y="46.4">D</text>
<text x="5.1" y="111.4">C</text>
<text x="423.7" y="111.4">C</text>
<text x="5.2" y="176.5">B</text>
<text x="423.8" y="176.5">B</text>
<text x="248.3" y="232">SEE NOTES</text>
<text x="248.3" y="238.9">SEE NOTES</text>
<text x="5.2" y="241.6">A</text>
<text x="248.3" y="245.9">SEE NOTES</text>
<text x="423.8" y="241.6">A</text>
<text x="334" y="249.9">PAPER ROLL HOLDER, LEFT</text>
<text x="248.5" y="253.4">31.11</text>
<text x="295.9" y="253.4">PAK</text>
<text x="248.5" y="260.8">DBC</text>
<text x="295.9" y="260.8">11/14/2024</text>
<text x="334" y="260.8">VX~02-00042</text>
<text x="416.1" y="260.9">B</text>
<text x="248.5" y="267.9">10/31/2024</text>
<text x="295.9" y="267.9">MANUFACTURED PART</text>
<text x="386.5" y="267.9">1:1</text>
<text x="406.2" y="267.9">2 OF 2</text>
<text x="34.1" y="274.2">8</text>
<text x="85.7" y="274.2">7</text>
<text x="137.3" y="274.2">6</text>
<text x="188.9" y="274.2">5</text>
<text x="240.5" y="274.2">4</text>
<text x="292.1" y="274.2">3</text>
<text x="343.7" y="274.2">2</text>
<text x="395.3" y="274.2">1</text>
</g>
<g font-size="3.5" fill="#808080">
<text x="178.7" y="22.3">33.75</text>
<text x="238.1" y="41.6">4X</text>
<text x="247.1" y="41.6">8.42</text>
<text x="371.5" y="36.3">3X 0.50</text>
<text x="376.5" y="43.5">3X 0.51</text>
<text x="107.6" y="57">55.09</text>
<text x="258.4" y="57">40.62</text>
<text x="116.8" y="66.6">36.02</text>
<text x="127.7" y="68.7">2X 19.06</text>
<text x="239.8" y="66.6">2X 22.09</text>
<text x="138.6" y="80.6">6.90</text>
<text x="148.3" y="80.5">10.03</text>
<text x="180.3" y="97.6">30.62</text>
<text x="206.5" y="97.6">2X 22.50</text>
<text x="197.2" y="105.3">59.87</text>
<text x="271.1" y="105.9">43.11</text>
<text x="80.9" y="113.4">3X 19.06</text>
<text x="45.4" y="134">9.55</text>
<text x="32.7" y="151.7">46.13</text>
<text x="114" y="158.8">52.13</text>
<text x="20.7" y="165.4">68.01</text>
<text x="138.9" y="164.4">6</text>
<text x="320.9" y="170.7">2.22</text>
<text x="414.6" y="168">3</text>
<text x="35.2" y="181">12</text>
<text x="325.1" y="191.6">5.19</text>
<text x="410.1" y="194.3">2.50</text>
<text x="134" y="198.8">5.50</text>
<text x="151.3" y="203.6">2X 4</text>
<text x="179.3" y="203.6">27.16</text>
<text x="366.2" y="201.8">5</text>
<text x="179.3" y="213.6">30.45</text>
</g>
<g font-size="2.2">
<text x="248.3" y="227.6">MATERIAL</text>
<text x="248.3" y="235.3">FINISH</text>
<text x="248.3" y="242.1">COLOR</text>
<text x="334" y="243.4">DESCRIPTION</text>
<text x="248" y="249.5">EST. WEIGHT</text>
<text x="296" y="249.5">APPROVED BY</text>
<text x="248.2" y="257">ENGINEER</text>
<text x="296" y="256.8">APPROVED DATE</text>
<text x="334.5" y="256.8">PART NUMBER</text>
<text x="413.4" y="256.8">REV.</text>
<text x="248.5" y="264">RELEASE DATE</text>
<text x="295.9" y="264">CAD TYPE</text>
<text x="365.8" y="264">SIZE</text>
<text x="377.2" y="264">SCALE</text>
<text x="397.5" y="264">SHEET</text>
</g>
<g font-size="2.1">
<text x="296.1" y="227.3">UNLESS OTHERWISE SPECIFIED</text>
<text x="296.1" y="229.8">DIMENSIONS ARE IN MILLIMETERS</text>
<text x="296.1" y="232.3">DO NOT SCALE DRAWING</text>
<text x="295.8" y="235.3">TOLERANCES: SEE NOTES</text>
<text x="295.8" y="239.6">THIRD ANGLE</text>
<text x="295.8" y="242.1">PROJECTION</text>
</g>
</svg>
